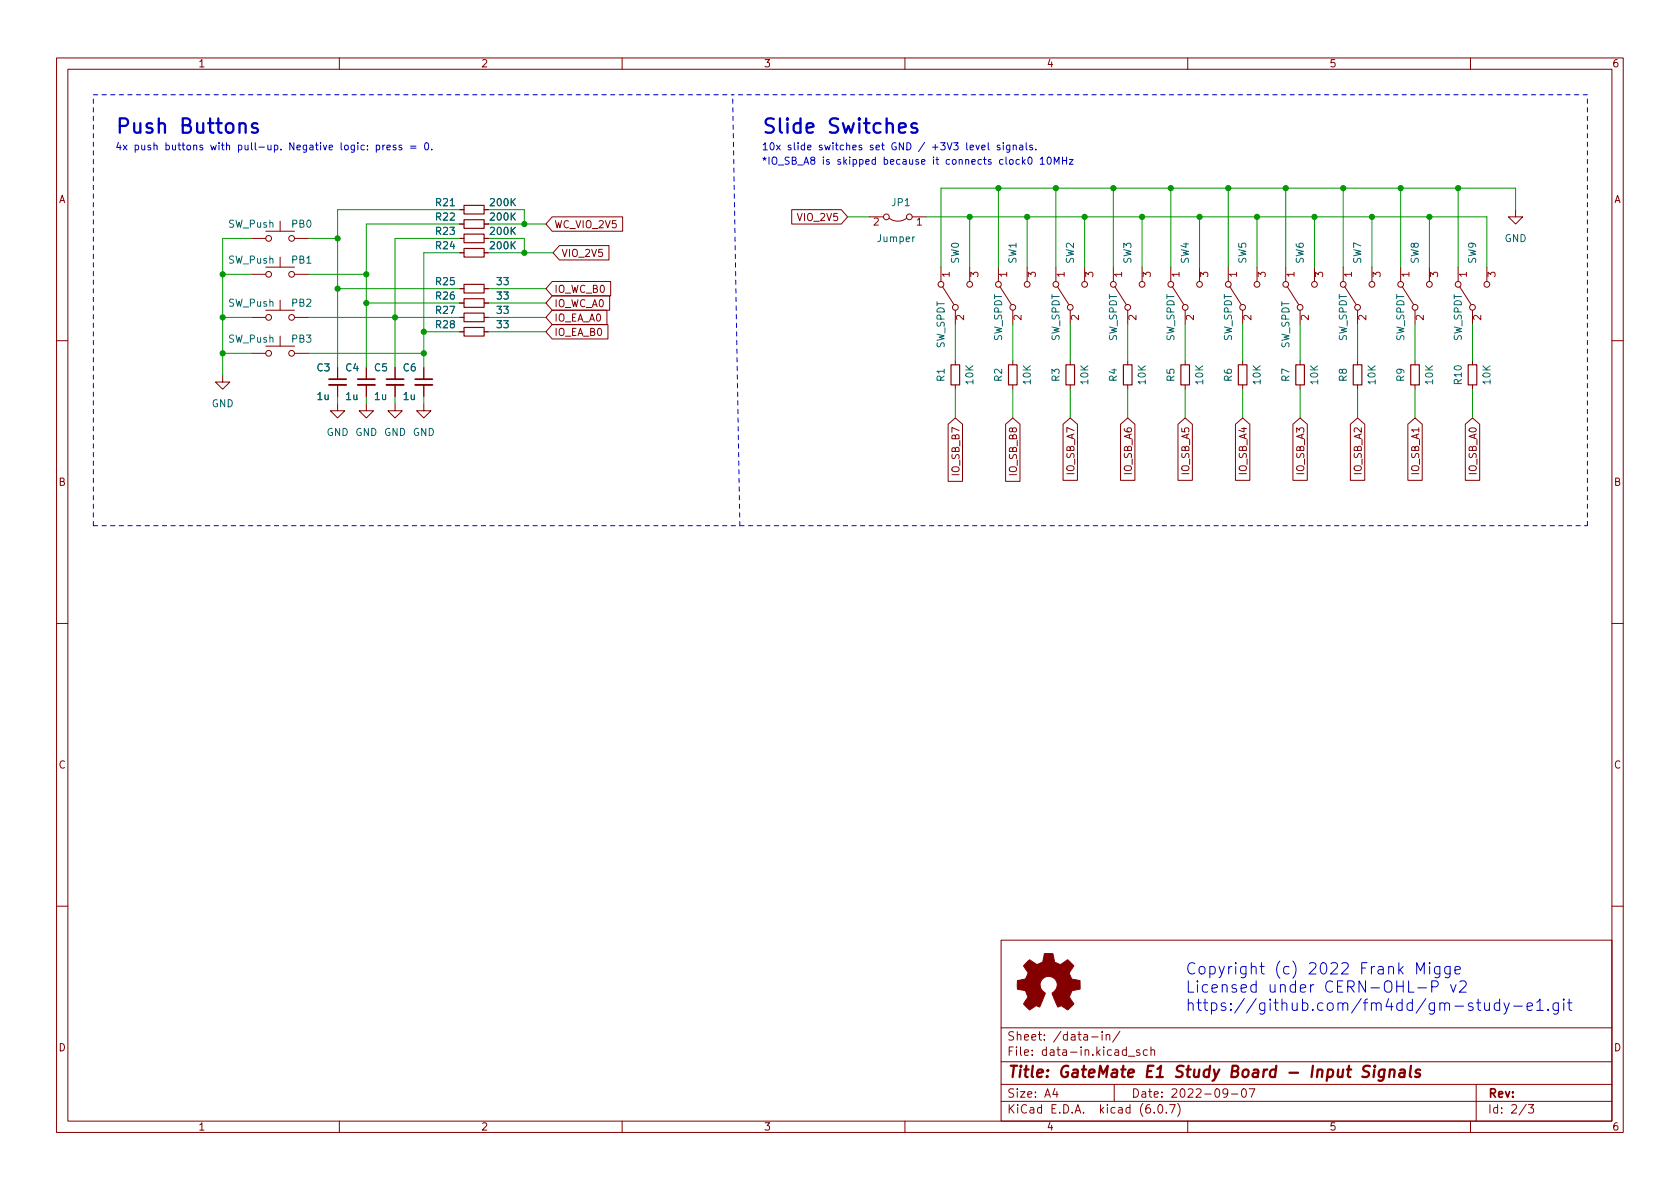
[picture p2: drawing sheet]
<svg xmlns="http://www.w3.org/2000/svg" width="297mm" height="210mm" viewBox="0 0 297 210" stroke-linecap="round" stroke-linejoin="round" font-family="sans-serif">
<g fill="none" stroke="#840000" stroke-width=".18">
<path d="M10 10.2h277v190.1h-277zM12 12.2h273v186.1h-273zM60 10.2v2M110 10.2v2M160 10.2v2M210 10.2v2M260 10.2v2M49.5 39.1v1.8M81.3 37.1h.7M81.3 39.6h.7M85.6 37.1h.8M85.6 39.6h.8"/>
<path d="M97.6 38.3h12.5v2.6h-12.5l-1.1-1.3zM140 37.1h8.7l1.2 1.2-1.2 1.3h-8.7zM153.7 38.3h2.5M157.2 38.6a2.54 2.54 0 0 0 3.1 0M161.3 38.3h2.5M268 37.1v1.2h1.2l-1.2 1.3-1.3-1.3h1.3M44.4 42.2h2.6M44.4 48.5h2.6M44.4 56.1h2.6M47 40.9h5.1M47 47.2h5.1M47 54.9h5.1"/>
<path d="M49.5 45.5v1.7M49.5 53.1v1.8M49.5 59.4v1.8M52.1 42.2h2.5M52.1 48.5h2.5M52.1 56.1h2.5M81.3 58.7h.7M81.3 42.2h.7M81.3 56.1h.7M81.3 51h.7M81.3 53.6h.7M81.3 44.7h.7"/>
<path d="M85.6 58.7h.8M85.6 42.2h.8M85.6 56.1h.8M85.6 51h.8M85.6 53.6h.8M85.6 44.7h.8M97.6 54.9h9.7v2.5h-9.7l-1.1-1.3zM97.6 52.3h10.2v2.6h-10.2l-1.1-1.3zM97.6 57.4h9.9v2.5h-9.9l-1.1-1.2zM97.6 49.8h10.4v2.5h-10.4l-1.1-1.3zM98.9 43.4h8.8v2.6h-8.8l-1.1-1.3zM166.4 47.2v2.6"/>
<path d="M166.6 50.7l2.1 3.1M168.9 54.9v2.5M171.4 47.2v2.6M176.5 47.2v2.6M176.8 50.7l2 3.1M179.1 54.9v2.5M181.6 47.2v2.6M186.7 47.2v2.6M186.9 50.7l2.1 3.1M189.2 54.9v2.5M191.8 47.2v2.6M196.8 47.2v2.6"/>
<path d="M197.1 50.7l2 3.1M199.4 54.9v2.5M201.9 47.2v2.6M207 47.2v2.6M207.3 50.7l2 3.1M209.5 54.9v2.5M212.1 47.2v2.6M217.2 47.2v2.6M217.4 50.7l2.1 3.1M219.7 54.9v2.5M222.2 47.2v2.6M227.3 47.2v2.6"/>
<path d="M227.6 50.7l2 3.1M229.9 54.9v2.5M232.4 47.2v2.6M237.5 47.2v2.6M237.7 50.7l2.1 3.1M240 54.9v2.5M242.6 47.2v2.6M247.6 47.2v2.6M247.9 50.7l2 3.1M250.2 54.9v2.5M252.7 47.2v2.6M257.8 47.2v2.6"/>
<path d="M258.1 50.7l2 3.1M260.3 54.9v2.5M262.9 47.2v2.6M10 60.2h2M39.4 66.3v1.3h1.2l-1.2 1.2-1.3-1.2h1.3M44.4 62.5h2.6M47 61.2h5.1M52.1 62.5h2.5M59.7 71.4v1.2h1.3l-1.3 1.3-1.3-1.3h1.3M59.7 65v2.1M59.7 68.1v2M64.8 71.4v1.2h1.2l-1.2 1.3-1.3-1.3h1.3"/>
<path d="M64.8 65v2.1M64.8 68.1v2M69.8 71.4v1.2h1.3l-1.3 1.3-1.2-1.3h1.2M69.8 65v2.1M69.8 68.1v2M74.9 71.4v1.2h1.3l-1.3 1.3-1.2-1.3h1.2M74.9 65v2.1M74.9 68.1v2M167.6 75l1.3-1.1 1.3 1.1v10.1h-2.6zM168.9 63.7v.8M168.9 68.1v.7M177.8 75l1.3-1.1 1.2 1.1v10.1h-2.5z"/>
<path d="M179.1 63.7v.8M179.1 68.1v.7M188 75l1.2-1.1 1.3 1.1v9.9h-2.5zM189.2 63.7v.8M189.2 68.1v.7M198.1 75l1.3-1.1 1.3 1.1v9.9h-2.6zM199.4 63.7v.8M199.4 68.1v.7M208.3 75l1.2-1.1 1.3 1.1v9.9h-2.5zM209.5 63.7v.8M209.5 68.1v.7M218.4 75l1.3-1.1 1.3 1.1v9.9h-2.6z"/>
<path d="M219.7 63.7v.8M219.7 68.1v.7M228.6 75l1.3-1.1 1.2 1.1v9.9h-2.5zM229.9 63.7v.8M229.9 68.1v.7M238.8 75l1.2-1.1 1.3 1.1v9.9h-2.5zM240 63.7v.8M240 68.1v.7M248.9 75l1.3-1.1 1.3 1.1v9.9h-2.6zM250.2 63.7v.8M250.2 68.1v.7M259.1 75l1.2-1.1 1.3 1.1v9.9h-2.5z"/>
<path d="M260.3 63.7v.8M260.3 68.1v.7M285 60.2h2M10 110.2h2M285 110.2h2M10 160.2h2M177 166.3h108v32h-108zM285 160.2h2M60 198.3v2M110 198.3v2M160 198.3v2M177 194.8h108"/>
<path d="M177 191.8h108M177 187.8h108M177 181.8h108M186.5 192.5l-.4 1h1M186.9 193v1M193 183.4h1.1M194.9 182.4v.2M194.9 182.9v1M195.6 183.1l.2-.2 .3 .1 .1 .9M195.6 182.9v1M197 191.8v3M198 182.4l-1.3 1.9"/>
<path d="M199.5 186.8h1.1M201.5 185.7l-.4-.1-.2 .2 .1 .3 .5 .1v.4h-.6M202.9 185.7l-.5-.1-.3 .3v.4l.2 .3h.6M203.5 185.8l.2-.2 .4 .1v.9M203.5 185.1v1.5M204.1 196.7v.1M204.9 195.4l.2-.1a.81 .81 0 0 1 .6 .7 .81 .81 0 0 1-.3 .8h-.2a.81 .81 0 0 1-.6-.6 .81 .81 0 0 1 .3-.8zM206.2 196.7v.1M206.8 195.3h1l-.7 1.5M208.2 195.1a1.72 1.72 0 0 1 0 2.3M210 198.3v2M217.1 193.2l-.3 .3h-.3l-.3-.3 .2-.6 .4-.1 .2 .2a.99 .99 0 0 1-.4 1.3h-.2"/>
<path d="M217.7 193.5h1.2M219.7 192.6l.2-.1a.81 .81 0 0 1 .5 .7 .81 .81 0 0 1-.3 .8h-.1a.81 .81 0 0 1-.6-.6 .81 .81 0 0 1 .3-.8zM220.9 192.5h1l-.7 1.5M260 198.3v2M261 191.8v6.5M269.9 195.3l-1.3 1.9M270.2 195.3h1l-.6 .6 .5 .1v.7l-.2 .1h-.5l-.2-.1"/>
<circle cx="156.7" cy="38.3" r=".51"/>
<circle cx="160.8" cy="38.3" r=".51"/>
<circle cx="47.5" cy="56.1" r=".51"/>
<circle cx="47.5" cy="42.2" r=".51"/>
<circle cx="47.5" cy="48.5" r=".51"/>
<circle cx="51.6" cy="56.1" r=".51"/>
<circle cx="51.6" cy="42.2" r=".51"/>
<circle cx="51.6" cy="48.5" r=".51"/>
<circle cx="166.4" cy="50.3" r=".51"/>
<circle cx="168.9" cy="54.4" r=".51"/>
<circle cx="171.5" cy="50.3" r=".51"/>
<circle cx="176.5" cy="50.3" r=".51"/>
<circle cx="179.1" cy="54.4" r=".51"/>
<circle cx="181.6" cy="50.3" r=".51"/>
<circle cx="186.7" cy="50.3" r=".51"/>
<circle cx="189.2" cy="54.4" r=".51"/>
<circle cx="191.8" cy="50.3" r=".51"/>
<circle cx="196.9" cy="50.3" r=".51"/>
<circle cx="199.4" cy="54.4" r=".51"/>
<circle cx="201.9" cy="50.3" r=".51"/>
<circle cx="207" cy="50.3" r=".51"/>
<circle cx="209.6" cy="54.4" r=".51"/>
<circle cx="212.1" cy="50.3" r=".51"/>
<circle cx="217.2" cy="50.3" r=".51"/>
<circle cx="219.7" cy="54.4" r=".51"/>
<circle cx="222.3" cy="50.3" r=".51"/>
<circle cx="227.3" cy="50.3" r=".51"/>
<circle cx="229.9" cy="54.4" r=".51"/>
<circle cx="232.4" cy="50.3" r=".51"/>
<circle cx="237.5" cy="50.3" r=".51"/>
<circle cx="240" cy="54.4" r=".51"/>
<circle cx="242.6" cy="50.3" r=".51"/>
<circle cx="247.7" cy="50.3" r=".51"/>
<circle cx="250.2" cy="54.4" r=".51"/>
<circle cx="252.7" cy="50.3" r=".51"/>
<circle cx="257.8" cy="50.3" r=".51"/>
<circle cx="260.3" cy="54.4" r=".51"/>
<circle cx="262.9" cy="50.3" r=".51"/>
<circle cx="47.5" cy="62.5" r=".51"/>
<circle cx="51.6" cy="62.5" r=".51"/>
</g>
<path d="M242.2 188.6a.85 .85 0 0 0-1 .1 .45 .45 0 0 0 .2 .7l.3 .1a.49 .49 0 0 1 .4 .5 .49 .49 0 0 1-.5 .5l-.7-.1M243 189.1l-.2 1.4M243.1 188.5l-.1 .1 .1 .1 .1-.1-.1-.1v.2M244.8 189.2a.66 .66 0 0 0-1 .3v.6l.1 .3 .2 .1 .6-.1M244.8 189.1l-.2 1.6a.6 .6 0 0 1-.9 .3M245.8 189.3a.49 .49 0 0 1 .8 .1l-.1 1.1M245.8 189.1l-.2 1.4M247.6 189.2l.2-.1 .5 .1v1.3M248.4 189.6l-.7 .1a.4 .4 0 0 0-.3 .3 .4 .4 0 0 0 .2 .5l.7-.1M249.5 188.5l-.2 1.7 .2 .3M251.1 189.2a.49 .49 0 0 0-.8 .3l.1 .2 .6 .2 .1 .2-.1 .3-.2 .1-.6-.1" fill="none" stroke="#840000" stroke-width=".4"/>
<g fill="none" stroke="#840000" stroke-width=".2">
<path d="M82 36.3h3.6v1.5h-3.6zM82 38.9h3.6v1.5h-3.6zM82 57.9h3.6v1.5h-3.6zM82 55.4h3.6v1.5h-3.6zM82 50.3h3.6v1.5h-3.6zM82 52.8h3.6v1.6h-3.6zM82 41.4h3.6v1.5h-3.6zM82 43.9h3.6v1.6h-3.6zM168.1 64.5h1.6v3.6h-1.6zM178.3 64.5h1.5v3.6h-1.5zM188.5 64.5h1.5v3.6h-1.5zM198.6 64.5h1.6v3.6h-1.6z"/>
<path d="M208.8 64.5h1.5v3.6h-1.5zM218.9 64.5h1.6v3.6h-1.6zM229.1 64.5h1.5v3.6h-1.5zM239.3 64.5h1.5v3.6h-1.5zM249.4 64.5h1.6v3.6h-1.6zM259.6 64.5h1.5v3.6h-1.5z"/>
</g>
<path d="M181.5 170.2l.6-.5 .8 .6a.62 .62 0 0 0 1 0l.2-.1a1.62 1.62 0 0 0 .5-1.3l.1-.3 1.5 .1 .1 .7a.74 .74 0 0 0 .7 1l.5 .2 1.3-.9 1 1.1-.4 .6a.75 .75 0 0 0-.1 1.2l.2 .5 1.5 .3v1.5l-1.4 .3-.1 .1a1.23 1.23 0 0 0-.3 1.2l.7 1-.1 .2-1 .9-.8-.6a.54 .54 0 0 0-.9 .1l-1.1-2.4a2.33 2.33 0 0 0 .9-1.9 1.54 1.54 0 0 0-2.5-.7 1.54 1.54 0 0 0 .4 2.5l-1 2.5a.69 .69 0 0 0-1.1 .1l-.7 .4-1-1.1 .8-1.2-.3-.5a.71 .71 0 0 0-.9-.7l-.7-.2v-1.5l.4-.1a1.11 1.11 0 0 0 1.3-.7 .72 .72 0 0 0-.2-1.2l-.4-.6z" fill="#840000" stroke="#840000" stroke-width=".18"/>
<path d="M58.2 68.1h3M63.2 68.1h3.1M68.3 68.1h3.1M73.4 68.1h3.1" fill="none" stroke="#840000" stroke-width=".33"/>
<path d="M58.2 67.1h3M63.2 67.1h3.1M68.3 67.1h3.1M73.4 67.1h3.1" fill="none" stroke="#840000" stroke-width=".3"/>
<g fill="none" stroke="#0000c2" stroke-width=".18">
<path d="M64.4 25.7h-.3l-.3 .2 .1 .5h.5M65 26.4v.1M65 25.7v.1M66.5 25.7h.4l.2 .2-.1 .5h-.5M66.5 25.7v1.2M67.7 25.7v.8M68.1 25.7l-.4 .2M68.4 26.1l.6-.1v-.3h-.4l-.2 .1 .1 .6h.5M70 25.7h-.3l-.2 .1 .1 .2 .4 .1v.3h-.5M71 25.7h-.3l-.2 .1 .1 .2 .4 .1v.3h-.5M72.6 25.8h1M72.6 26.2h1"/>
<path d="M75.2 25.4l.2-.2a.68 .68 0 0 1 .4 .7 .68 .68 0 0 1-.4 .6l-.2-.1-.1-.4zM76.3 26.4v.1M172.6 25.7l.3 .8 .3-.8M173.6 26.1l.6-.1-.1-.3h-.3l-.2 .1v.6h.5M174.7 25.2v1.1l.2 .2M176.8 25.7h-.3l-.2 .1 .1 .2 .4 .1v.3h-.5M177.4 25.2v.2M177.4 25.7v.8M178.5 25.7v1l-.2 .2h-.3M178.5 25.7h-.3l-.3 .2 .2 .5h.4M179.1 25.8l.2-.1h.3l.1 .8M179.1 25.7v.8"/>
<path d="M180.3 25.7h.5v.8M180.8 27.8v1.2M180.8 26h-.4l-.2 .2 .2 .3 .4-.1M180.9 28.6l.4 .4M181.3 28.2l-.5 .5M181.4 25.2v1.1l.2 .2M181.9 27.9l.1-.1a.68 .68 0 0 1 .5 .6 .68 .68 0 0 1-.5 .6l-.1-.1-.2-.3zM182.5 25.7h-.3l-.2 .1 .1 .2 .4 .1v.3h-.5M183.1 26.4v.1M183.9 28.1l.4-.3v1.2M183.9 29h.7M185.3 27.9l.1-.1a.68 .68 0 0 1 .5 .6 .68 .68 0 0 1-.5 .6l-.1-.1-.2-.3z"/>
<path d="M186.4 29v-1.2l.4 .9 .5-.9v1.2M187.9 27.8v1.2M187.9 28.4h.7M188.6 27.8v1.2M189.1 28.2h.6l-.6 .8h.6M250.5 172.2v-2l.7 1.5 .6-1.5v2M250.7 174.7h1.5M252.8 170.2l-.1 .1 .1 .1 .1-.1-.1-.1v.2M252.8 170.9v1.3M253.2 174.5h.7a.54 .54 0 0 0 .4-.5 .54 .54 0 0 0-.4-.5h-.7v2M254.6 170.9v1.6a.54 .54 0 0 1-.9 .3M254.6 171l-.6-.1-.4 .4v.6l.2 .2 .2 .1 .6-.1"/>
<path d="M256.4 170.9v1.6a.54 .54 0 0 1-.9 .3M256.4 171l-.6-.1-.4 .4v.6l.2 .2 .2 .1 .6-.1M256.5 174.1l.5 1.4 .4-1.4M257.2 171.6l1-.2-.1-.4-.6-.1-.3 .3 .1 .9 .2 .1 .6-.1M258.1 173.6l.3-.1h.5a.54 .54 0 0 1 .3 .8l-1.2 1.2h1.2M261.1 177.3h.7M261.3 176.7v1.7l.1 .2 .4 .1M262.5 177.3l.1 1.3a.54 .54 0 0 0 .7-.1M263.3 177.3v1.4M265.2 177.4l-.6-.1-.4 .4v.6l.2 .3 .2 .1 .6-.1M265.2 176.7v2M265.9 177.3l.5 1.4"/>
<path d="M266.9 177.3l-.7 1.8-.3 .2M267.6 177.9h1.6M270 178l1-.2-.1-.4-.6-.1-.3 .3 .1 1 .2 .1 .6-.1M271.7 177.2l.6-.5v2M271.7 178.7h1.2M273.7 178.5l.1 .1-.1 .1-.1-.1 .1-.1v.2M275.5 177.3v1.7a.54 .54 0 0 1-.8 .2M275.5 177.4l-.5-.1-.4 .4v.6l.2 .3 .2 .1 .5-.1M276.5 176.7l-.1 .1 .1 .1 .1-.1-.1-.1v.2M276.5 177.3v1.4M277.1 177.3h.8M277.4 176.7v1.7l.1 .2 .4 .1"/>
</g>
<path d="M45.5 21.9l-.6-.1-.4 .3 .1 .4 .9 .3 .1 .2-.1 .4-.2 .1-.8-.1M162.1 21.9l-.6-.1-.4 .3 .1 .4 .9 .3 .1 .2-.1 .4-.2 .1-.8-.1" fill="none" stroke="#0000c2" stroke-width=".4"/>
<path d="M16.5 16.8h113M280.7 16.8h-151.2M16.5 93h114.3M16.5 93v-76.2M130.8 93l-1.3-76.2M130.8 93h149.9M280.7 93v-76.2" fill="none" stroke="#0000c2" stroke-width=".18" stroke-dasharray=".8 .8"/>
<g fill="none" stroke="#009600" stroke-width=".18">
<path d="M81.3 39.6h-16.5v25.4M81.3 37.1h-21.6v27.9M86.4 37.1h6.3v2.5M86.4 39.6h10.1M149.9 38.3h3.8M163.8 38.3h99.1v8.9M171.4 38.3v8.9M176.5 33.3v13.9M181.6 38.3v8.9M186.7 33.3v13.9M191.8 38.3v8.9M196.8 33.3v13.9"/>
<path d="M201.9 38.3v8.9M207 33.3v13.9M212.1 38.3v8.9M217.2 33.3v13.9M222.2 38.3v8.9M227.3 33.3v13.9M232.4 38.3v8.9M237.5 33.3v13.9M242.6 38.3v8.9M247.6 33.3v13.9M252.7 38.3v8.9M257.8 33.3v13.9"/>
<path d="M268 37.1v-3.8h-101.6v13.9M39.4 56.1h5M39.4 48.5h5M44.4 42.2h-5v24.1M54.6 56.1h26.7M54.6 42.2h5.1M54.6 48.5h10.2M59.7 51h21.6M64.8 53.6h16.5M74.9 58.7h6.4M81.3 44.7h-6.4v20.3M81.3 42.2h-11.5v22.8"/>
<path d="M86.4 44.7h11.4M86.4 51h10.1M86.4 56.1h10.1M86.4 53.6h10.1M86.4 42.2h6.3v2.5M86.4 58.7h10.1M168.9 57.4v6.3M179.1 57.4v6.3M189.2 57.4v6.3M199.4 57.4v6.3M209.5 57.4v6.3M219.7 57.4v6.3"/>
<path d="M229.9 57.4v6.3M240 57.4v6.3M250.2 57.4v6.3M260.3 57.4v6.3M39.4 62.5h5M54.6 62.5h20.3M59.7 70.1v1.3M64.8 70.1v1.3M69.8 70.1v1.3M74.9 70.1v1.3M168.9 68.8v5.1M179.1 68.8v5.1"/>
<path d="M189.2 68.8v5.1M199.4 68.8v5.1M209.5 68.8v5.1M219.7 68.8v5.1M229.9 68.8v5.1M240 68.8v5.1M250.2 68.8v5.1M260.3 68.8v5.1"/>
</g>
<g fill="#009600" stroke="#009600" stroke-width=".18">
<circle cx="39.4" cy="56.1" r=".46"/>
<circle cx="39.4" cy="48.5" r=".46"/>
<circle cx="92.7" cy="39.6" r=".46"/>
<circle cx="92.7" cy="44.7" r=".46"/>
<circle cx="217.2" cy="33.3" r=".46"/>
<circle cx="222.2" cy="38.3" r=".46"/>
<circle cx="227.3" cy="33.3" r=".46"/>
<circle cx="257.8" cy="33.3" r=".46"/>
<circle cx="247.6" cy="33.3" r=".46"/>
<circle cx="252.7" cy="38.3" r=".46"/>
<circle cx="237.5" cy="33.3" r=".46"/>
<circle cx="232.4" cy="38.3" r=".46"/>
<circle cx="242.6" cy="38.3" r=".46"/>
<circle cx="191.8" cy="38.3" r=".46"/>
<circle cx="196.8" cy="33.3" r=".46"/>
<circle cx="207" cy="33.3" r=".46"/>
<circle cx="212.1" cy="38.3" r=".46"/>
<circle cx="201.9" cy="38.3" r=".46"/>
<circle cx="186.7" cy="33.3" r=".46"/>
<circle cx="181.6" cy="38.3" r=".46"/>
<circle cx="176.5" cy="33.3" r=".46"/>
<circle cx="171.4" cy="38.3" r=".46"/>
<circle cx="69.8" cy="56.1" r=".46"/>
<circle cx="64.8" cy="48.5" r=".46"/>
<circle cx="59.7" cy="42.2" r=".46"/>
<circle cx="59.7" cy="51" r=".46"/>
<circle cx="64.8" cy="53.6" r=".46"/>
<circle cx="74.9" cy="58.7" r=".46"/>
<circle cx="74.9" cy="62.5" r=".46"/>
<circle cx="39.4" cy="62.5" r=".46"/>
</g>
<g font-size="3.5" fill="#0000c2">
<text x="20.3" y="23.6">Push Buttons</text>
<text x="134.6" y="23.6">Slide Switches</text>
</g>
<g font-size="2.8" fill="#0000c2">
<text x="209.5" y="172.3">Copyright (c) 2022 Frank Migge</text>
<text x="209.5" y="175.5">Licensed under CERN-OHL-P v2</text>
<text x="209.5" y="178.8">https://github.com/fm4dd/gm-study-e1.git</text>
</g>
<text font-size="2.8" fill="#840000" x="178" y="190.6">Title: GateMate E1 Study Board - Input Signals</text>
<g font-size="2.1" fill="#840000">
<text x="178" y="184">Sheet: /data-in/</text>
<text x="178" y="186.7">File: data-in.kicad_sch</text>
<text x="178" y="196.9">KiCad E.D.A. kicad (6.0.7)</text>
<text x="178" y="194.1">Size: A4</text>
<text x="200" y="194.1">Date: 2022-09-07</text>
<text x="263" y="194.1">Rev:</text>
<text x="263" y="196.9">Id: 2/3</text>
</g>
<g font-size="1.8" fill="#840000">
<text x="35" y="11.9">1</text>
<text x="85" y="11.9">2</text>
<text x="135" y="11.9">3</text>
<text x="185" y="11.9">4</text>
<text x="235" y="11.9">5</text>
<text x="285" y="11.9">6</text>
<text x="10.3" y="35.9">A</text>
<text x="285.3" y="35.9">A</text>
<text x="97.9" y="40.3">WC_VIO_2V5</text>
<text x="141.3" y="39.1">VIO_2V5</text>
<text x="99.2" y="45.4">VIO_2V5</text>
<text x="97.9" y="51.8">IO_WC_B0</text>
<text x="97.9" y="56.9">IO_EA_A0</text>
<text x="97.9" y="54.3">IO_WC_A0</text>
<text x="97.9" y="59.4">IO_EA_B0</text>
<text x="169.6" y="83.9" transform="rotate(-90 169.6 83.9)">IO_SB_B7</text>
<text x="179.8" y="83.9" transform="rotate(-90 179.8 83.9)">IO_SB_B8</text>
<text x="190" y="83.9" transform="rotate(-90 190 83.9)">IO_SB_A7</text>
<text x="200.1" y="83.9" transform="rotate(-90 200.1 83.9)">IO_SB_A6</text>
<text x="210.3" y="83.9" transform="rotate(-90 210.3 83.9)">IO_SB_A5</text>
<text x="220.4" y="83.9" transform="rotate(-90 220.4 83.9)">IO_SB_A4</text>
<text x="230.6" y="83.9" transform="rotate(-90 230.6 83.9)">IO_SB_A3</text>
<text x="240.8" y="83.9" transform="rotate(-90 240.8 83.9)">IO_SB_A2</text>
<text x="250.9" y="83.9" transform="rotate(-90 250.9 83.9)">IO_SB_A1</text>
<text x="261.1" y="83.9" transform="rotate(-90 261.1 83.9)">IO_SB_A0</text>
<text x="10.3" y="85.9">B</text>
<text x="285.3" y="85.9">B</text>
<text x="10.3" y="135.9">C</text>
<text x="285.3" y="135.9">C</text>
<text x="10.3" y="185.9">D</text>
<text x="285.3" y="185.9">D</text>
<text x="35" y="199.9">1</text>
<text x="85" y="199.9">2</text>
<text x="135" y="199.9">3</text>
<text x="185" y="199.9">4</text>
<text x="235" y="199.9">5</text>
<text x="285" y="199.9">6</text>
</g>
<g font-size="1.8" fill="#0000c2">
<text x="20.3" y="26.6">4x push buttons with pull-up. Negative logic: press = 0.</text>
<text x="134.6" y="26.6">10x slide switches set GND / +3V3 level signals.</text>
<text x="134.6" y="29.1">*IO_SB_A8 is skipped because it connects clock0 10MHz</text>
</g>
<g font-size="1.8" fill="#006464">
<text x="40.4" y="40.3">SW_Push</text>
<text x="51.6" y="40.3">PB0</text>
<text x="77.1" y="41.5">R23</text>
<text x="77.1" y="36.4">R21</text>
<text x="77.1" y="39">R22</text>
<text x="86.8" y="41.5">200K</text>
<text x="86.8" y="36.4">200K</text>
<text x="86.8" y="39">200K</text>
<text x="157.7" y="36.4">JP1</text>
<text x="40.4" y="46.6">SW_Push</text>
<text x="51.6" y="46.6">PB1</text>
<text x="77.1" y="44.1">R24</text>
<text x="86.8" y="44.1">200K</text>
<text x="155.2" y="42.8">Jumper</text>
<text x="169.5" y="46.6" transform="rotate(-90 169.5 46.6)">SW0</text>
<text x="179.7" y="46.6" transform="rotate(-90 179.7 46.6)">SW1</text>
<text x="189.9" y="46.6" transform="rotate(-90 189.9 46.6)">SW2</text>
<text x="200" y="46.6" transform="rotate(-90 200 46.6)">SW3</text>
<text x="210.2" y="46.6" transform="rotate(-90 210.2 46.6)">SW4</text>
<text x="220.3" y="46.6" transform="rotate(-90 220.3 46.6)">SW5</text>
<text x="230.5" y="46.6" transform="rotate(-90 230.5 46.6)">SW6</text>
<text x="240.7" y="46.6" transform="rotate(-90 240.7 46.6)">SW7</text>
<text x="250.8" y="46.6" transform="rotate(-90 250.8 46.6)">SW8</text>
<text x="261" y="46.6" transform="rotate(-90 261 46.6)">SW9</text>
<text x="266" y="42.8">GND</text>
<text x="77.1" y="50.4">R25</text>
<text x="77.1" y="53">R26</text>
<text x="87.9" y="50.4">33</text>
<text x="87.9" y="53">33</text>
<text x="40.4" y="54.2">SW_Push</text>
<text x="51.6" y="54.2">PB2</text>
<text x="77.1" y="58">R28</text>
<text x="77.1" y="55.5">R27</text>
<text x="87.9" y="58">33</text>
<text x="87.9" y="55.5">33</text>
<text x="40.4" y="60.6">SW_Push</text>
<text x="51.6" y="60.6">PB3</text>
<text x="56.1" y="65.7">C3</text>
<text x="61.1" y="65.7">C4</text>
<text x="66.2" y="65.7">C5</text>
<text x="71.3" y="65.7">C6</text>
<text x="167" y="61.7" transform="rotate(-90 167 61.7)">SW_SPDT</text>
<text x="177.2" y="60.4" transform="rotate(-90 177.2 60.4)">SW_SPDT</text>
<text x="187.3" y="60.4" transform="rotate(-90 187.3 60.4)">SW_SPDT</text>
<text x="197.5" y="60.4" transform="rotate(-90 197.5 60.4)">SW_SPDT</text>
<text x="207.6" y="60.4" transform="rotate(-90 207.6 60.4)">SW_SPDT</text>
<text x="217.8" y="60.4" transform="rotate(-90 217.8 60.4)">SW_SPDT</text>
<text x="228" y="61.7" transform="rotate(-90 228 61.7)">SW_SPDT</text>
<text x="238.1" y="60.4" transform="rotate(-90 238.1 60.4)">SW_SPDT</text>
<text x="248.3" y="60.4" transform="rotate(-90 248.3 60.4)">SW_SPDT</text>
<text x="258.4" y="60.4" transform="rotate(-90 258.4 60.4)">SW_SPDT</text>
<text x="56.1" y="70.7">1u</text>
<text x="61.2" y="70.7">1u</text>
<text x="66.3" y="70.7">1u</text>
<text x="71.3" y="70.7">1u</text>
<text x="167" y="67.4" transform="rotate(-90 167 67.4)">R1</text>
<text x="172.1" y="67.9" transform="rotate(-90 172.1 67.9)">10K</text>
<text x="177.2" y="67.4" transform="rotate(-90 177.2 67.4)">R2</text>
<text x="182.2" y="67.9" transform="rotate(-90 182.2 67.9)">10K</text>
<text x="187.3" y="67.4" transform="rotate(-90 187.3 67.4)">R3</text>
<text x="192.4" y="67.9" transform="rotate(-90 192.4 67.9)">10K</text>
<text x="197.5" y="67.4" transform="rotate(-90 197.5 67.4)">R4</text>
<text x="202.6" y="67.9" transform="rotate(-90 202.6 67.9)">10K</text>
<text x="207.6" y="67.4" transform="rotate(-90 207.6 67.4)">R5</text>
<text x="212.7" y="67.9" transform="rotate(-90 212.7 67.9)">10K</text>
<text x="217.8" y="67.4" transform="rotate(-90 217.8 67.4)">R6</text>
<text x="222.9" y="67.9" transform="rotate(-90 222.9 67.9)">10K</text>
<text x="228" y="67.4" transform="rotate(-90 228 67.4)">R7</text>
<text x="233" y="67.9" transform="rotate(-90 233 67.9)">10K</text>
<text x="238.1" y="67.4" transform="rotate(-90 238.1 67.4)">R8</text>
<text x="243.2" y="67.9" transform="rotate(-90 243.2 67.9)">10K</text>
<text x="248.3" y="67.4" transform="rotate(-90 248.3 67.4)">R9</text>
<text x="253.4" y="67.9" transform="rotate(-90 253.4 67.9)">10K</text>
<text x="258.4" y="67.9" transform="rotate(-90 258.4 67.9)">R10</text>
<text x="263.5" y="67.9" transform="rotate(-90 263.5 67.9)">10K</text>
<text x="37.4" y="72">GND</text>
<text x="57.7" y="77.1">GND GND GND GND</text>
</g>
<g font-size="1.8" fill="#a90000">
<text x="154.4" y="39.9">2</text>
<text x="162.1" y="39.9">1</text>
<text x="167.9" y="49" transform="rotate(-90 167.9 49)">1</text>
<text x="173" y="49" transform="rotate(-90 173 49)">3</text>
<text x="178.1" y="49" transform="rotate(-90 178.1 49)">1</text>
<text x="183.1" y="49" transform="rotate(-90 183.1 49)">3</text>
<text x="188.2" y="49" transform="rotate(-90 188.2 49)">1</text>
<text x="193.3" y="49" transform="rotate(-90 193.3 49)">3</text>
<text x="198.4" y="49" transform="rotate(-90 198.4 49)">1</text>
<text x="203.5" y="49" transform="rotate(-90 203.5 49)">3</text>
<text x="208.5" y="49" transform="rotate(-90 208.5 49)">1</text>
<text x="213.6" y="49" transform="rotate(-90 213.6 49)">3</text>
<text x="218.7" y="49" transform="rotate(-90 218.7 49)">1</text>
<text x="223.8" y="49" transform="rotate(-90 223.8 49)">3</text>
<text x="228.9" y="49" transform="rotate(-90 228.9 49)">1</text>
<text x="233.9" y="49" transform="rotate(-90 233.9 49)">3</text>
<text x="239" y="49" transform="rotate(-90 239 49)">1</text>
<text x="244.1" y="49" transform="rotate(-90 244.1 49)">3</text>
<text x="249.2" y="49" transform="rotate(-90 249.2 49)">1</text>
<text x="254.3" y="49" transform="rotate(-90 254.3 49)">3</text>
<text x="259.3" y="49" transform="rotate(-90 259.3 49)">1</text>
<text x="264.4" y="49" transform="rotate(-90 264.4 49)">3</text>
<text x="170.4" y="56.6" transform="rotate(-90 170.4 56.6)">2</text>
<text x="180.6" y="56.6" transform="rotate(-90 180.6 56.6)">2</text>
<text x="190.8" y="56.6" transform="rotate(-90 190.8 56.6)">2</text>
<text x="200.9" y="56.6" transform="rotate(-90 200.9 56.6)">2</text>
<text x="211.1" y="56.6" transform="rotate(-90 211.1 56.6)">2</text>
<text x="221.2" y="56.6" transform="rotate(-90 221.2 56.6)">2</text>
<text x="231.4" y="56.6" transform="rotate(-90 231.4 56.6)">2</text>
<text x="241.6" y="56.6" transform="rotate(-90 241.6 56.6)">2</text>
<text x="251.7" y="56.6" transform="rotate(-90 251.7 56.6)">2</text>
<text x="261.9" y="56.6" transform="rotate(-90 261.9 56.6)">2</text>
</g>
</svg>
